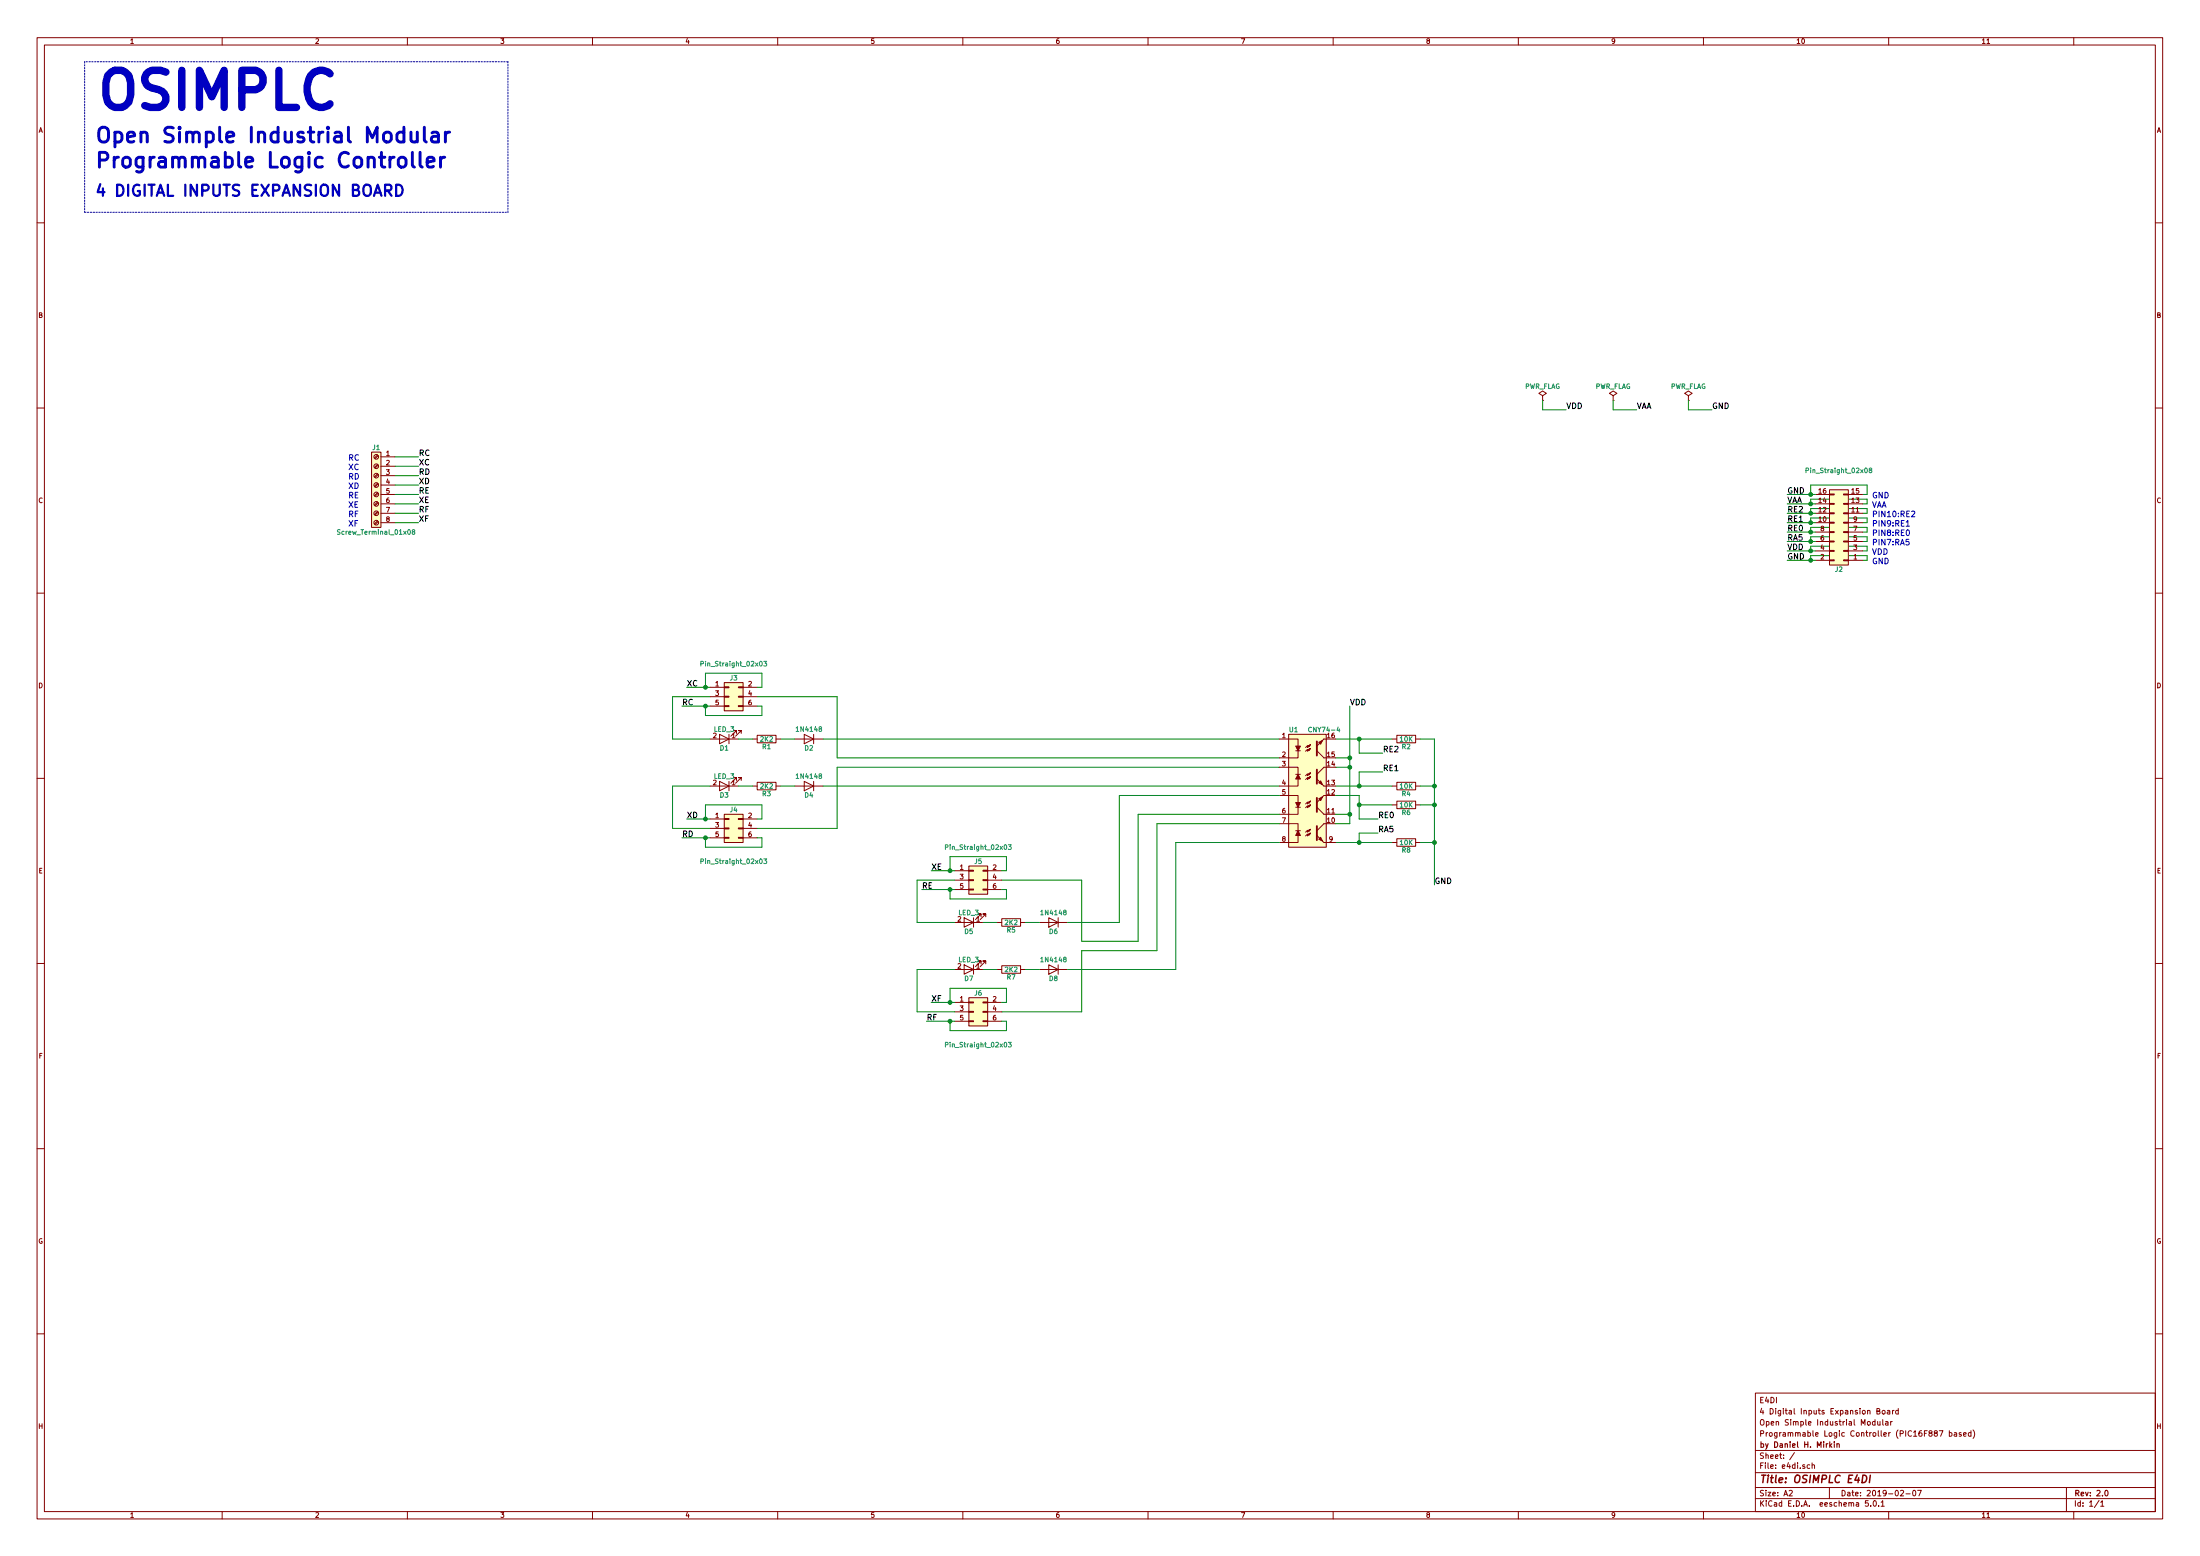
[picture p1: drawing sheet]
<svg xmlns="http://www.w3.org/2000/svg" width="594mm" height="420mm" viewBox="0 0 594 420" stroke-linecap="round" stroke-linejoin="round" font-family="sans-serif">
<g fill="none" stroke="#840000" stroke-width=".27">
<path d="M10 10.2h574v400h-574zM12 12.2h570v396h-570zM60 10.2v2M110 10.2v2M160 10.2v2M210 10.2v2M260 10.2v2M310 10.2v2M360 10.2v2M410 10.2v2M460 10.2v2M510 10.2v2"/>
<path d="M536.5 11.8h.8M560 10.2v2M10 60.2h2M582 60.2h2M10 110.2h2M416.6 106.8l1-.6-1-.6-1.1 .6 1.1 .6v1.3M416.6 108.1h.1M435.6 106.8l1-.6-1-.6-1 .6 1 .6v1.3M435.6 108.1h.1M455.9 106.8l1-.6-1-.6-1 .6 1 .6v1.3M455.9 108.1h.1M582 110.2h2"/>
<path d="M100.3 122.1h2.6v20.3h-2.6zM102 138.1l-.9 .8M102 135.6l-.9 .8M102 133l-.9 .8M102 130.5l-.9 .8M102 127.9l-.9 .9M102 125.4l-.9 .8M102 122.9l-.9 .8M102.1 138.3l-.8 .8M102.1 135.7l-.8 .9M102.1 133.2l-.8 .8M102.1 130.6l-.8 .9"/>
<path d="M102.1 128.1l-.8 .8M102.1 125.6l-.8 .8M102.1 123l-.8 .9M102.9 123.4h3.8M102.9 125.9h3.8M102.9 128.4h3.8M102.9 131h3.8M102.9 133.5h3.8M102.9 136.1h3.8M102.9 138.6h3.8M490.2 133.5h3.8M490.2 136.1h3.8"/>
<path d="M490.2 138.6h3.8M494 132.2h5.1v20.4h-5.1zM494 133.4h1.3v.2h-1.3zM494 135.9h1.3v.3h-1.3zM494 138.5h1.3v.2h-1.3zM497.8 133.4h1.3v.2h-1.3zM497.8 135.9h1.3v.3h-1.3zM497.8 138.5h1.3v.2h-1.3zM499.1 133.5h3.8M499.1 136.1h3.8M499.1 138.6h3.8M102 140.6l-.9 .9"/>
<path d="M102.1 140.8l-.8 .8M102.9 141.1h3.8M490.2 141.1h3.8M490.2 151.3h3.8M490.2 148.8h3.8M490.2 146.2h3.8M490.2 143.7h3.8M494 141h1.3v.3h-1.3zM494 143.6h1.3v.2h-1.3zM494 146.1h1.3v.2h-1.3zM494 148.6h1.3v.3h-1.3zM494 151.2h1.3v.2h-1.3z"/>
<path d="M497.8 141h1.3v.3h-1.3zM497.8 143.6h1.3v.2h-1.3zM497.8 146.1h1.3v.2h-1.3zM497.8 148.6h1.3v.3h-1.3zM497.8 151.2h1.3v.2h-1.3zM499.1 141.1h3.8M499.1 151.3h3.8M499.1 148.8h3.8M499.1 146.2h3.8M499.1 143.7h3.8M10 160.2h2M582 160.2h2"/>
<path d="M191.8 199.6h7.6M191.8 185.6h3.8M191.8 188.1h3.8M191.8 190.7h3.8M194.3 198.3l2.5 1.3-2.5 1.2zM195.6 184.3h5.1v7.6h-5.1zM195.6 190.5h1.2v.3h-1.2zM195.6 188h1.2v.3h-1.2zM195.6 185.5h1.2v.2h-1.2zM196.8 198.3v2.5M198.9 198v-.7h-.8h.8l-1.5 1.5M199.4 190.5h1.3v.3h-1.3z"/>
<path d="M199.4 188h1.3v.3h-1.3zM199.4 185.5h1.3v.2h-1.3zM200.2 198v-.7h-.8h.8l-1.6 1.5M200.7 185.6h3.8M200.7 188.1h3.8M200.7 190.7h3.8M203.2 199.6h1.3M204.5 198.5h5v2.1h-5zM209.5 199.6h1.3M214.6 199.6h7.6M217.2 198.3l2.5 1.3-2.5 1.2zM219.7 198.3v2.5"/>
<path d="M345.4 199.6h5.1v1.9M348 198.3h10.1v30.5h-10.1zM357.5 199.6h.6M375.9 199.6h1.3M377.2 198.5h5.1v2.1h-5.1zM382.3 199.6h1.2M10 210.2h2M191.8 212.3h7.6M194.3 211l2.5 1.3-2.5 1.2zM195.6 219.9h5.1v7.6h-5.1zM196.8 211v2.5M198.9 210.7v-.7h-.8h.8l-1.5 1.5"/>
<path d="M200.2 210.7v-.7h-.8h.8l-1.6 1.5M203.2 212.3h1.3M204.5 211.2h5v2.1h-5zM209.5 212.3h1.3M214.6 212.3h7.6M217.2 211l2.5 1.3-2.5 1.2zM219.7 211v2.5M345.4 214.8h5.1v1.9M345.4 207.2h5.1v1.9M349.9 218h1.3M349.9 209.1h1.3M349.9 202.7h1.3"/>
<path d="M350.5 210.4v1.9h-5.1M350.5 218v1.9h-5.1M350.5 202.7v1.9h-5.1M353.3 216.6l.5-.3-.2 .5zM353.3 209l.5-.3-.2 .5zM353.3 201.3l.5-.2-.2 .5zM353.8 216.3l-.7 .8v-.5l-.5 .5M353.8 208.7l-.7 .8v-.5l-.5 .5M353.8 201.1l-.7 .7v-.5l-.5 .5M353.8 217.3l-.2 .5-.3-.2 .5-.3-.7 .8v-.5l-.5 .5M353.8 209.7l-.2 .5-.3-.2 .5-.3-.7 .8v-.5l-.5 .5M353.8 202.1l-.2 .5-.3-.2 .5-.3-.7 .8v-.5l-.5 .5"/>
<path d="M355.6 218l1.9 1.9h.6M355.6 202.7l1.9 1.9h.6M357.5 212.3h.6M357.5 214.8h.6M358.1 207.2h-.6l-1.9 1.9M375.9 217.3h1.3M375.9 212.3h1.3M377.2 216.3h5.1v2.1h-5.1zM377.2 211.2h5.1v2.1h-5.1zM382.3 217.3h1.2M382.3 212.3h1.2M582 210.2h2"/>
<path d="M191.8 221.1h3.8M191.8 223.7h3.8M191.8 226.2h3.8M195.6 226.1h1.2v.3h-1.2zM195.6 223.6h1.2v.2h-1.2zM195.6 221h1.2v.3h-1.2zM199.4 226.1h1.3v.3h-1.3zM199.4 223.6h1.3v.2h-1.3zM199.4 221h1.3v.3h-1.3zM200.7 221.1h3.8M200.7 223.7h3.8M200.7 226.2h3.8"/>
<path d="M257.8 235.1h3.8M257.8 237.7h3.8M261.6 233.8h5.1v7.7h-5.1zM261.6 237.5h1.3v.3h-1.3zM261.6 235h1.3v.2h-1.3zM265.4 237.5h1.3v.3h-1.3zM265.4 235h1.3v.2h-1.3zM266.7 235.1h3.8M266.7 237.7h3.8M345.4 222.4h5.1v1.9M349.9 224.3h1.3M350.5 225.6v1.9h-5.1"/>
<path d="M353.3 224.2l.5-.3-.2 .6zM353.8 223.9l-.7 .8v-.5l-.5 .5M353.8 225l-.2 .5-.3-.3 .5-.2-.7 .7v-.5l-.5 .5M357.5 227.5h3.2M358.1 222.4h-.6l-1.9 1.9M375.9 227.5h1.3M377.2 226.5h5.1v2h-5.1zM382.3 227.5h1.2M257.8 249.1h7.6M257.8 240.2h3.8M260.3 247.8l2.6 1.3-2.6 1.3zM261.6 240.1h1.3v.2h-1.3z"/>
<path d="M262.9 247.8v2.6M264.9 247.6v-.8h-.7h.7l-1.5 1.5M265.4 240.1h1.3v.2h-1.3zM266.2 247.6v-.8h-.8h.8l-1.5 1.5M266.7 240.2h3.8M269.2 249.1h1.3M270.5 248.1h5.1v2h-5.1zM275.6 249.1h1.3M280.7 249.1h7.6M283.2 247.8l2.5 1.3-2.5 1.3zM285.7 247.8v2.6M10 260.2h2"/>
<path d="M257.8 261.8h7.6M257.8 270.7h3.8M257.8 273.2h3.8M257.8 275.8h3.8M260.3 260.5l2.6 1.3-2.6 1.3zM261.6 269.4h5.1v7.6h-5.1zM261.6 275.6h1.3v.3h-1.3zM261.6 273.1h1.3v.2h-1.3zM261.6 270.6h1.3v.2h-1.3zM262.9 260.5v2.6M264.9 260.3v-.8h-.7h.7l-1.5 1.5M265.4 275.6h1.3v.3h-1.3z"/>
<path d="M265.4 273.1h1.3v.2h-1.3zM265.4 270.6h1.3v.2h-1.3zM266.2 260.3v-.8h-.8h.8l-1.5 1.5M266.7 270.7h3.8M266.7 273.2h3.8M266.7 275.8h3.8M269.2 261.8h1.3M270.5 260.8h5.1v2h-5.1zM275.6 261.8h1.3M280.7 261.8h7.6M283.2 260.5l2.5 1.3-2.5 1.3zM285.7 260.5v2.6"/>
<path d="M582 260.2h2M10 310.2h2M582 310.2h2M10 360.2h2M474 376.2h108v32h-108zM582 360.2h2M474 397.7h108M474 391.7h108M484.6 392.2l-1.3 2M488.7 395.6l-.4-.1-.3 .3 .1 .6h.6M489.3 395.6h.6l.1 .9M489.3 395v1.5"/>
<path d="M504.3 384h.7v.7h-.7zM506.3 383.9l-.4-.1-.3 .3 .1 .6 .6 .1M506.3 383.3v1.5M506.8 381l.7-.1v-.4l-.7-.2v1.5h.6l.3-.5-.4-.3M507 383.8l.1 1 .6-.1M507.7 383.8v1M508.3 381h.7v.7h-.7zM508.4 383.3v1.3l.2 .2M509.2 383.9h.6v.9M509.7 380.9h.6v.9M509.8 384.2l-.7 .3 .2 .3h.5M510.3 381.2l-.7 .3 .2 .3h.5"/>
<path d="M510.5 383.8v1M511 383.8l-.5 .3M511 380.8v1M511.5 380.8l-.5 .3M512.6 380.9l-.4-.1-.3 .3 .1 .6 .6 .1M512.6 380.3v1.5M523.7 386.3h1l-.7 1.5M526.4 386.9l.4-.1 .3 .3-.1 .6h-.6M526.4 386.3v1.5M527.7 386.9h.6l.1 .9M528.4 387.2l-.7 .3 .2 .3 .5-.1M529.6 386.9l-.4-.1-.2 .2 .1 .3 .5 .1v.3h-.6"/>
<path d="M530.2 387.3l.7-.1v-.3l-.4-.1-.3 .2 .1 .7h.6M532.2 386.9l-.4-.1-.3 .3 .1 .6h.6M532.2 386.3v1.5M532.8 386.1a1.71 1.71 0 0 1 0 2.3M60 408.2v2M110 408.2v2M160 408.2v2M210 408.2v2M260 408.2v2M310 408.2v2M360 408.2v2M410 408.2v2"/>
<path d="M460 408.2v2M474 404.7h108M474 401.7h108M483.1 402.6l.6-.2 .3 .5-.9 1h.9M494 401.7v3M504.5 405.2h-.7l-.1 .7h.7l.1 .7h-.8M505.2 406.6v.1M506 405.4l.2-.2a.8 .8 0 0 1 .5 .8 .8 .8 0 0 1-.5 .7l-.4-.5zM507.3 406.6v.1M508 405.7l.4-.5v1.5M508 406.7h.8M510 408.2v2"/>
<path d="M513.2 402.6l.6-.2 .2 .5-.9 1h.9M514.7 403.4h1.1M516.6 402.6l.2-.2a.81 .81 0 0 1 .5 .8 .81 .81 0 0 1-.5 .7l-.3-.5zM517.8 402.4h1l-.6 1.5M536.5 409.7h.8M558 401.7v6.5M560 408.2v2M566.8 405.1l-1.2 2M567.3 405.7l.4-.5v1.5M567.3 406.7h.8"/>
<circle cx="101.6" cy="136.1" r=".63"/>
<circle cx="101.6" cy="123.4" r=".63"/>
<circle cx="101.6" cy="131" r=".63"/>
<circle cx="101.6" cy="125.9" r=".63"/>
<circle cx="101.6" cy="133.5" r=".63"/>
<circle cx="101.6" cy="128.4" r=".63"/>
<circle cx="101.6" cy="138.6" r=".63"/>
<circle cx="101.6" cy="141.1" r=".63"/>
</g>
<path d="M494.2 390.3l.5 .5M494.7 389.8l-.6 .6M495.3 389.3v.2M495.3 389.8v1M496 390l.6-.1 .1 .9M496 389.8v1M568.5 402.6l.2-.2a.8 .8 0 0 1 .6 .8 .8 .8 0 0 1-.6 .7l-.3-.5z" fill="none" stroke="#840000" stroke-width=".3"/>
<path d="M503 398.3a1.01 1.01 0 0 1 1.1 .9 1.01 1.01 0 0 1-.8 1.1h-.5zM505.1 398.3l-.3 2" fill="none" stroke="#840000" stroke-width=".41"/>
<g fill="#ffffc2" stroke="#ffffc2" stroke-width=".27">
<path d="M261.6 233.8h5.1v7.7h-5.1z"/>
<path d="M261.6 269.4h5.1v7.6h-5.1z"/>
<path d="M195.6 184.3h5.1v7.6h-5.1z"/>
<path d="M195.6 219.9h5.1v7.6h-5.1z"/>
<path d="M348 198.3h10.1v30.5h-10.1z"/>
<path d="M100.3 122.1h2.6v20.3h-2.6z"/>
<path d="M494 132.2h5.1v20.4h-5.1z"/>
</g>
<g fill="none" stroke="#008484" stroke-width=".27">
<path d="M487.7 127h.6v-.5l-.6-.1v1.3M505 126.9l-.3-.3 .5-.2 .3 .2-.1 .2-.7 .4 .3 .5 .5-.3-.3-.5M91.8 143.1h-.6v.4a.5 .5 0 0 1 .5 .2 .5 .5 0 0 1 0 .5h-.6M111.5 143.6l-.1-.5h.5l.1 .4-.7 .3 .2 .5 .5-.2-.2-.5M189.3 179.2l.6-.1v-.4l-.6-.1v1.2M206.2 178.6h.8l-.4 .5 .4 .1v.4l-.2 .2-.6-.1M354.2 196.5a.56 .56 0 0 0-.8 .5 .56 .56 0 0 0 .8 .5M361.3 196.3l-.3 .9h.8M189.3 232.6l.6-.1v-.5l-.6-.1v1.3M206.2 231.9h.8l-.4 .5 .4 .1v.5l-.2 .2-.6-.1M255.3 228.8l.6-.1 .1-.5-.7-.1v1.3M272.3 228.1h.8l-.5 .5 .4 .1 .1 .5-.3 .2-.5-.1"/>
<path d="M255.3 282.1h.6l.1-.5-.7-.2v1.3M272.3 281.4h.8l-.5 .5 .4 .2 .1 .4-.3 .2-.5-.1"/>
</g>
<g fill="none" stroke="#008400" stroke-width=".27">
<path d="M416.6 108.1v2.6h6.3M435.6 108.1v2.6h6.4M455.9 108.1v2.6h6.4M106.7 138.6h6.3M106.7 136.1h6.3M106.7 133.5h6.3M106.7 131h6.3M106.7 123.4h6.3M106.7 125.9h6.3M106.7 128.4h6.3M482.6 138.6h7.6M482.6 136.1h7.6"/>
<path d="M482.6 133.5h7.6M488.9 133.5v-2.5h15.3v2.5h-1.3M488.9 136.1v-1.3h15.3v1.3h-1.3M488.9 138.6v-1.3h15.3v1.3h-1.3M106.7 141.1h6.3M482.6 151.3h7.6M482.6 148.8h7.6M482.6 146.2h7.6M482.6 143.7h7.6M482.6 141.1h7.6M488.9 151.3v-1.3h15.3v1.3h-1.3M488.9 141.1v-1.2h15.3v1.2h-1.3"/>
<path d="M488.9 143.7v-1.3h15.3v1.3h-1.3M488.9 146.2v-1.3h15.3v1.3h-1.3M488.9 148.8v-1.3h15.3v1.3h-1.3M184.1 190.7h7.7M185.4 185.6h6.4M190.5 185.6v-3.8h15.2v3.8h-1.2M190.5 190.7v2.5h15.2v-2.5h-1.2M191.8 188.1h-10.2v11.5h10.2M199.4 199.6h3.8M204.5 188.1h21.6v16.5h119.3M210.8 199.6h3.8M222.2 199.6h123.2"/>
<path d="M360.7 199.6h15.2M364.5 190.7v31.7h-3.8M367 199.6v3.8h6.4M383.5 199.6h3.8v39.3M191.8 212.3h-10.2v11.4h10.2M199.4 212.3h3.8M210.8 212.3h3.8M222.2 212.3h123.2M345.4 219.9h-38.1v34.3h-15.2v-16.5h-21.6M345.4 214.8h-43.1v34.3h-14M345.4 207.2h-119.3v16.5h-21.6M360.7 214.8h6.3v6.3h5.1"/>
<path d="M360.7 204.6h3.8M360.7 207.2h3.8M360.7 212.3h15.2M360.7 219.9h3.8M367 217.3h8.9M373.4 208.4h-6.4v3.9M383.5 217.3h3.8M383.5 212.3h3.8M184.1 226.2h7.7M185.4 221.1h6.4M190.5 221.1v-3.8h15.2v3.8h-1.2M190.5 226.2v2.6h15.2v-2.6h-1.2"/>
<path d="M251.5 235.1h6.3M256.5 235.1v-3.8h15.3v3.8h-1.3M257.8 237.7h-10.2v11.4h10.2M345.4 222.4h-33v34.3h-20.3v16.5h-21.6M345.4 227.5h-27.9v34.3h-29.2M360.7 227.5h15.2M372.1 225h-5.1v2.5M383.5 227.5h3.8M248.9 240.2h8.9M256.5 240.2v2.5h15.3v-2.5h-1.3M265.4 249.1h3.8M276.9 249.1h3.8"/>
<path d="M250.2 275.8h7.6M251.5 270.7h6.3M256.5 270.7v-3.8h15.3v3.8h-1.3M256.5 275.8v2.5h15.3v-2.5h-1.3M257.8 261.8h-10.2v11.4h10.2M265.4 261.8h3.8M276.9 261.8h3.8"/>
</g>
<g fill="#008400" stroke="#008400" stroke-width=".27">
<circle cx="367" cy="217.3" r=".51"/>
<circle cx="367" cy="227.5" r=".51"/>
<circle cx="256.5" cy="270.7" r=".51"/>
<circle cx="256.5" cy="235.1" r=".51"/>
<circle cx="256.5" cy="275.8" r=".51"/>
<circle cx="256.5" cy="240.2" r=".51"/>
<circle cx="364.5" cy="204.6" r=".51"/>
<circle cx="367" cy="199.6" r=".51"/>
<circle cx="367" cy="212.3" r=".51"/>
<circle cx="387.3" cy="212.3" r=".51"/>
<circle cx="190.5" cy="221.1" r=".51"/>
<circle cx="190.5" cy="185.6" r=".51"/>
<circle cx="190.5" cy="226.2" r=".51"/>
<circle cx="190.5" cy="190.7" r=".51"/>
<circle cx="364.5" cy="207.2" r=".51"/>
<circle cx="364.5" cy="219.9" r=".51"/>
<circle cx="387.3" cy="217.3" r=".51"/>
<circle cx="387.3" cy="227.5" r=".51"/>
<circle cx="488.9" cy="133.5" r=".51"/>
<circle cx="488.9" cy="136.1" r=".51"/>
<circle cx="488.9" cy="138.6" r=".51"/>
<circle cx="488.9" cy="141.1" r=".51"/>
<circle cx="488.9" cy="143.7" r=".51"/>
<circle cx="488.9" cy="146.2" r=".51"/>
<circle cx="488.9" cy="148.8" r=".51"/>
<circle cx="488.9" cy="151.3" r=".51"/>
</g>
<g fill="#840000" stroke="#840000" stroke-width=".27">
<path d="M355.6 225.6l1.9 1.9z"/>
<path d="M357.5 214.8l-1.9 1.9z"/>
<path d="M355.6 210.4l1.9 1.9z"/>
<path d="M357.5 199.6l-1.9 1.9z"/>
<path d="M350.5 224.3l.7 1.3h-1.3z"/>
<path d="M349.9 216.7h1.3l-.7 1.3z"/>
<path d="M350.5 209.1l.7 1.3h-1.3z"/>
<path d="M349.9 201.5h1.3l-.7 1.2z"/>
<path d="M356.1 226.6l.5-.5 .5 1z"/>
<path d="M356.1 215.7l1-.5-.5 1z"/>
<path d="M356.1 211.4l.5-.5 .5 1z"/>
<path d="M356.1 200.4l1-.5-.5 1.1z"/>
</g>
<path d="M355.6 215.4v3.8M355.6 207.8v3.8M355.6 200.2v3.8M355.6 223.1v3.8" fill="none" stroke="#840000" stroke-width=".51"/>
<path d="M22.9 16.7v40.6M137.2 16.7h-114.3M22.9 57.3h114.3M137.2 57.3v-40.6" fill="none" stroke="#0000c2" stroke-width=".27" stroke-dasharray=".4 .4"/>
<path d="M516.2 138.1l.6-.1 .3 .4-1 1.1h1M514.7 142.1h.9M514.9 143.2l.2-.1a.81 .81 0 0 1 .5 .8 .81 .81 0 0 1-.5 .7l-.4-.6z" fill="none" stroke="#0000c2" stroke-width=".27"/>
<path d="M104 51.5h1.1a.81 .81 0 0 0 .6-.8 .81 .81 0 0 0-.6-.8h-1.1v3M104.7 51.5l1 1.4M107 49.9a1.52 1.52 0 0 1 1.7 1.5 1.52 1.52 0 0 1-1.7 1.5z" fill="none" stroke="#0000c2" stroke-width=".61"/>
<path d="M111 35.7v2.1l.2 .4a1.09 1.09 0 0 0 1.5-.2M112.7 35.7v2.6M114.6 34.4v3.4l.5 .5M116.7 35.9l.3-.2 1.2 .2 .2 .4v2M118.4 36.6l-1.4 .2a.79 .79 0 0 0-.5 .8 .79 .79 0 0 0 .5 .7l1.4-.1M120.3 35.7v2.6M121.4 35.7a1.05 1.05 0 0 0-1.1 .7M111.4 41.1v3.5l.1 .3 .4 .2M113.4 41.1v3.5l.6 .5M115.3 43.8l1.9-.4-.2-.7-1.1-.2-.6 .5v1.6l.2 .3 .4 .2 1.1-.2M118.9 42.5v2.6M120.1 42.5a1.05 1.05 0 0 0-1.2 .7" fill="none" stroke="#0000c2" stroke-width=".79"/>
<text font-size="13.9" fill="#0000c2" x="25.4" y="29.5">OSIMPLC</text>
<g font-size="5.6" fill="#0000c2">
<text x="25.4" y="38.5">Open Simple Industrial Modular</text>
<text x="25.4" y="45.3">Programmable Logic Controller</text>
</g>
<text font-size="4.2" fill="#0000c2" x="25.4" y="53">4 DIGITAL INPUTS EXPANSION BOARD</text>
<text font-size="2.8" fill="#840000" x="475" y="400.4">Title: OSIMPLC E4DI</text>
<g font-size="2.1">
<text x="422.9" y="110.4">VDD</text>
<text x="442" y="110.4">VAA</text>
<text x="462.3" y="110.4">GND</text>
<text x="113" y="125.6">XC</text>
<text x="113" y="123.1">RC</text>
<text x="113" y="130.7">XD</text>
<text x="113" y="128.2">RD</text>
<text x="113" y="133.3">RE</text>
<text x="113" y="135.8">XE</text>
<text x="482.6" y="135.8">VAA</text>
<text x="482.6" y="133.3">GND</text>
<text x="113" y="138.3">RF</text>
<text x="113" y="140.9">XF</text>
<text x="482.6" y="138.3">RE2</text>
<text x="482.6" y="140.9">RE1</text>
<text x="482.6" y="143.4">RE0</text>
<text x="482.6" y="148.5">VDD</text>
<text x="482.6" y="146">RA5</text>
<text x="482.6" y="151">GND</text>
<text x="185.4" y="185.3">XC</text>
<text x="184.1" y="190.4">RC</text>
<text x="364.5" y="190.4">VDD</text>
<text x="373.4" y="203.1">RE2</text>
<text x="373.4" y="208.2">RE1</text>
<text x="185.4" y="220.9">XD</text>
<text x="372.1" y="220.9">RE0</text>
<text x="184.1" y="226">RD</text>
<text x="372.1" y="224.7">RA5</text>
<text x="248.9" y="239.9">RE</text>
<text x="251.5" y="234.9">XE</text>
<text x="387.3" y="238.7">GND</text>
<text x="250.2" y="275.5">RF</text>
<text x="251.5" y="270.4">XF</text>
</g>
<g font-size="2.1" fill="#0000c2">
<text x="94" y="124.4">RC</text>
<text x="94" y="126.9">XC</text>
<text x="94" y="132">XD</text>
<text x="94" y="129.5">RD</text>
<text x="94" y="134.5">RE</text>
<text x="94" y="137.1">XE</text>
<text x="505.5" y="134.5">GND</text>
<text x="505.5" y="137.1">VAA</text>
<text x="94" y="139.6">RF</text>
<text x="94" y="142.2">XF</text>
<text x="505.5" y="142.2">PIN9:RE1</text>
<text x="505.5" y="139.6">PIN10:RE2</text>
<text x="505.5" y="149.8">VDD</text>
<text x="505.5" y="147.2">PIN7:RA5</text>
<text x="505.5" y="144.7">PIN8:RE0</text>
<text x="505.5" y="152.3">GND</text>
</g>
<g font-size="2.1" fill="#840000">
<text x="475" y="381.9">4 Digital Inputs Expansion Board</text>
<text x="475" y="378.9">E4DI</text>
<text x="475" y="387.9">Programmable Logic Controller (PIC16F887 based)</text>
<text x="475" y="384.9">Open Simple Industrial Modular</text>
<text x="475" y="393.9">Sheet: /</text>
<text x="475" y="390.9">by Daniel H. Mirkin</text>
<text x="475" y="396.6">File: e4di.sch</text>
<text x="475" y="406.8">KiCad E.D.A. eeschema 5.0.1</text>
<text x="475" y="404">Size: A2</text>
<text x="497" y="404">Date: 2019-02-07</text>
<text x="560" y="404">Rev: 2.0</text>
<text x="560" y="406.8">Id: 1/1</text>
</g>
<g font-size="1.8" fill="#840000">
<text x="35" y="11.8">1</text>
<text x="85" y="11.8">2</text>
<text x="135" y="11.8">3</text>
<text x="185" y="11.8">4</text>
<text x="235" y="11.8">5</text>
<text x="285" y="11.8">6</text>
<text x="335" y="11.8">7</text>
<text x="385" y="11.8">8</text>
<text x="435" y="11.8">9</text>
<text x="485" y="11.8">10</text>
<text x="535" y="11.8">11</text>
<text x="10.4" y="35.8">A</text>
<text x="582.4" y="35.8">A</text>
<text x="10.4" y="85.8">B</text>
<text x="582.4" y="85.8">B</text>
<text x="104.3" y="123.1">1</text>
<text x="104.3" y="125.6">2</text>
<text x="104.3" y="128.2">3</text>
<text x="104.3" y="130.7">4</text>
<text x="10.4" y="135.8">C</text>
<text x="104.3" y="133.3">5</text>
<text x="104.3" y="135.8">6</text>
<text x="491.2" y="135.8">14</text>
<text x="491.2" y="133.3">16</text>
<text x="500" y="135.8">13</text>
<text x="500" y="133.3">15</text>
<text x="582.4" y="135.8">C</text>
<text x="104.3" y="138.3">7</text>
<text x="104.3" y="140.9">8</text>
<text x="491.2" y="140.9">10</text>
<text x="491.2" y="138.3">12</text>
<text x="491.6" y="143.4">8</text>
<text x="500" y="138.3">11</text>
<text x="500.5" y="143.4">7</text>
<text x="500.5" y="140.9">9</text>
<text x="491.6" y="148.5">4</text>
<text x="491.6" y="146">6</text>
<text x="500.5" y="148.5">3</text>
<text x="500.5" y="146">5</text>
<text x="491.6" y="151">2</text>
<text x="500.5" y="151">1</text>
<text x="10.4" y="185.8">D</text>
<text x="193.2" y="185.3">1</text>
<text x="202.1" y="185.3">2</text>
<text x="582.4" y="185.8">D</text>
<text x="193.2" y="187.9">3</text>
<text x="193.2" y="190.4">5</text>
<text x="202.1" y="187.9">4</text>
<text x="202.1" y="190.4">6</text>
<text x="192.6" y="199.3">2</text>
<text x="197.6" y="199.3">1</text>
<text x="346.2" y="199.3">1</text>
<text x="358.4" y="199.3">16</text>
<text x="346.2" y="204.4">2</text>
<text x="346.2" y="206.9">3</text>
<text x="358.4" y="206.9">14</text>
<text x="358.4" y="204.4">15</text>
<text x="192.6" y="212">2</text>
<text x="197.6" y="212">1</text>
<text x="346.2" y="212">4</text>
<text x="346.2" y="214.5">5</text>
<text x="358.4" y="214.5">12</text>
<text x="358.4" y="212">13</text>
<text x="193.2" y="220.9">1</text>
<text x="202.1" y="220.9">2</text>
<text x="346.2" y="219.6">6</text>
<text x="358.4" y="219.6">11</text>
<text x="193.2" y="223.4">3</text>
<text x="193.2" y="226">5</text>
<text x="202.1" y="223.4">4</text>
<text x="202.1" y="226">6</text>
<text x="346.2" y="222.2">7</text>
<text x="346.2" y="227.2">8</text>
<text x="358.4" y="222.2">10</text>
<text x="358.9" y="227.2">9</text>
<text x="10.4" y="235.8">E</text>
<text x="259.2" y="234.9">1</text>
<text x="259.2" y="237.4">3</text>
<text x="259.2" y="239.9">5</text>
<text x="268.1" y="234.9">2</text>
<text x="268.1" y="237.4">4</text>
<text x="268.1" y="239.9">6</text>
<text x="582.4" y="235.8">E</text>
<text x="258.6" y="248.8">2</text>
<text x="263.7" y="248.8">1</text>
<text x="258.6" y="261.5">2</text>
<text x="263.7" y="261.5">1</text>
<text x="259.2" y="270.4">1</text>
<text x="259.2" y="273">3</text>
<text x="259.2" y="275.5">5</text>
<text x="268.1" y="270.4">2</text>
<text x="268.1" y="273">4</text>
<text x="268.1" y="275.5">6</text>
<text x="10.5" y="285.8">F</text>
<text x="582.5" y="285.8">F</text>
<text x="10.3" y="335.8">G</text>
<text x="582.3" y="335.8">G</text>
<text x="10.4" y="385.8">H</text>
<text x="582.4" y="385.8">H</text>
<text x="35" y="409.8">1</text>
<text x="85" y="409.8">2</text>
<text x="135" y="409.8">3</text>
<text x="185" y="409.8">4</text>
<text x="235" y="409.8">5</text>
<text x="285" y="409.8">6</text>
<text x="335" y="409.8">7</text>
<text x="385" y="409.8">8</text>
<text x="435" y="409.8">9</text>
<text x="485" y="409.8">10</text>
<text x="535" y="409.8">11</text>
</g>
<g font-size="1.8" fill="#008484">
<text x="411.6" y="105">PWR_FLAG</text>
<text x="430.7" y="105">PWR_FLAG</text>
<text x="451" y="105">PWR_FLAG</text>
<text x="100.6" y="121.5">J1</text>
<text x="488.4" y="127.7">Pin_Straight_02x08</text>
<text x="91.8" y="144.4">Screw_Terminal_01x08</text>
<text x="495.6" y="154.4">J2</text>
<text x="190" y="179.9">Pin_Straight_02x03</text>
<text x="197.2" y="183.7">J3</text>
<text x="192.8" y="197.6">LED_3</text>
<text x="215.3" y="197.6">1N4148</text>
<text x="348.2" y="197.7">U1</text>
<text x="353.9" y="197.7">CNY74-4</text>
<text x="194.5" y="202.7">D1</text>
<text x="205.4" y="200.2">2K2</text>
<text x="205.9" y="202.3">R1</text>
<text x="217.3" y="202.7">D2</text>
<text x="378.1" y="200.2">10K</text>
<text x="378.6" y="202.3">R2</text>
<text x="192.8" y="210.3">LED_3</text>
<text x="194.5" y="215.4">D3</text>
<text x="205.4" y="212.9">2K2</text>
<text x="205.9" y="215">R3</text>
<text x="215.3" y="210.3">1N4148</text>
<text x="217.3" y="215.4">D4</text>
<text x="378.1" y="212.9">10K</text>
<text x="378.6" y="215">R4</text>
<text x="197.2" y="219.3">J4</text>
<text x="378.1" y="218">10K</text>
<text x="378.6" y="220.1">R6</text>
<text x="190" y="233.3">Pin_Straight_02x03</text>
<text x="256" y="229.5">Pin_Straight_02x03</text>
<text x="263.2" y="233.3">J5</text>
<text x="378.1" y="228.2">10K</text>
<text x="378.6" y="230.2">R8</text>
<text x="258.9" y="247.1">LED_3</text>
<text x="271.4" y="249.8">2K2</text>
<text x="271.9" y="251.8">R5</text>
<text x="281.4" y="247.1">1N4148</text>
<text x="260.5" y="252.2">D5</text>
<text x="283.4" y="252.2">D6</text>
<text x="258.9" y="259.8">LED_3</text>
<text x="271.4" y="262.5">2K2</text>
<text x="281.4" y="259.8">1N4148</text>
<text x="260.5" y="264.9">D7</text>
<text x="263.2" y="268.8">J6</text>
<text x="271.9" y="264.5">R7</text>
<text x="283.4" y="264.9">D8</text>
<text x="256" y="282.8">Pin_Straight_02x03</text>
</g>
</svg>
